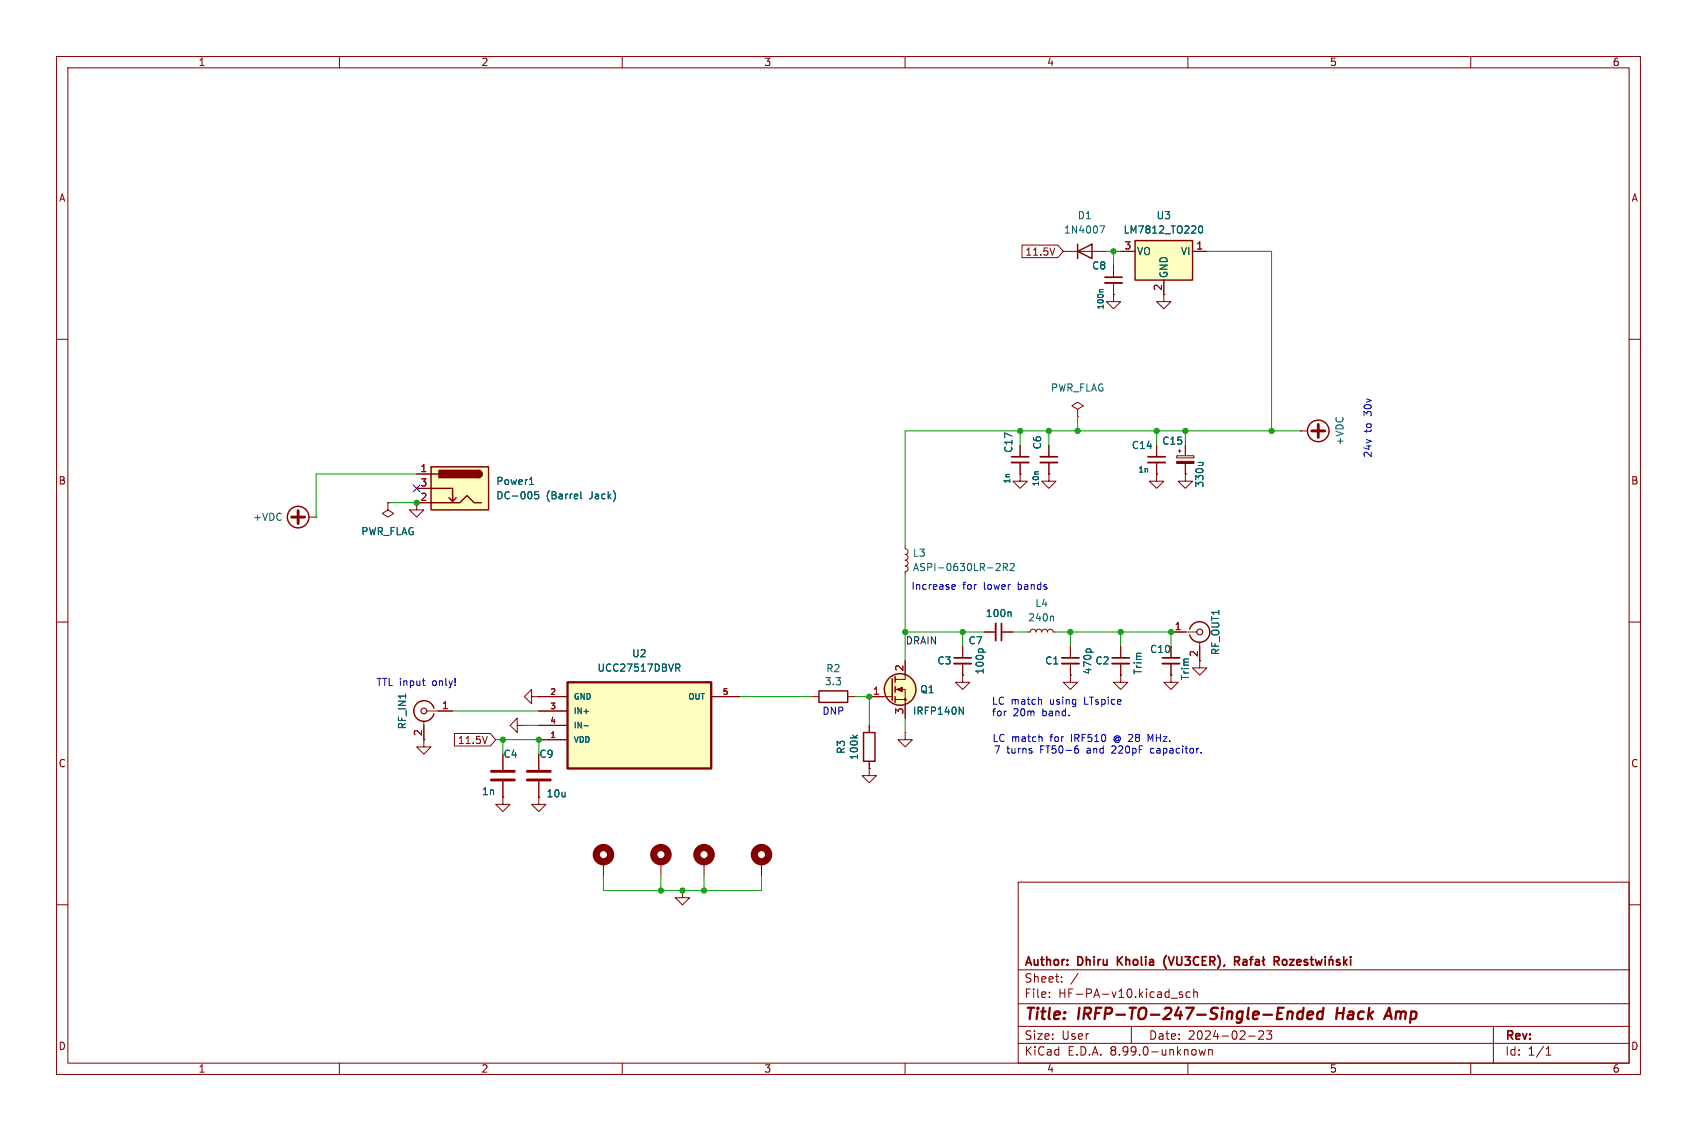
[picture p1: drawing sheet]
<svg xmlns="http://www.w3.org/2000/svg" width="300mm" height="200mm" viewBox="0 0 300 200" stroke-linecap="round" stroke-linejoin="round" font-family="sans-serif">
<g fill="none" stroke="#840000" stroke-width=".18">
<path d="M10 10h280v180h-280zM12 12h276v176h-276zM60 10v2M110 10v2M160 10v2M210 10v2M260 10v2M10 60h2M288 60h2M180.3 83.8v1.3h1.3l-1.3 1.3-1.2-1.3h1.2M180.3 83.8h.1M10 110h2"/>
<path d="M212.1 116.8v1.3h-1.3l1.3 1.3 1.3-1.3h-1.3M288 110h2M88.9 133.4v2.7M88.9 138.2v2.8M143.5 123.2h1.3M149.9 123.2h1.2M153.7 135.9v1.3h1.2l-1.2 1.2-1.3-1.2h1.3M153.7 135.9h.1M153.7 128.3v1.2M153.7 134.6v1.3M88.9 141v1.2h1.3l-1.3 1.3-1.3-1.3h1.3M88.9 141h.1"/>
<path d="M116.8 152.4v2.5M180 156h108v32h-108zM10 160h2M180 177.5h108M180 171.5h108M185.5 176.2v.2M185.5 175.5v.1M187.7 173.5v.2M187.7 172.8v.1M190.6 172.1l-1.3 1.9M207 176.5h1.2M209 175.5l-.3-.1-.2 .2v.2l.5 .2v.3h-.5"/>
<path d="M210.4 175.5l-.4-.1-.3 .3v.4l.1 .2h.6M211 175.5l.2-.1 .4 .1 .1 .9M211 174.9v1.5M288 160h2M60 188v2M110 188v2M160 188v2M180 184.5h108M180 181.5h108M200 181.5v3M210 188v2M212 185.6l.2 1 .3-.7 .3 .7 .3-1"/>
<path d="M213.7 185.6v1M213.7 185.7l.2-.1 .3 .1 .1 .9M220.7 183.2h1.2M223.3 182.4v.5l-.8 .9h.9M224.8 182.3l-.5 .6 .4 .1v.6l-.2 .2h-.4l-.2-.2M260 188v2M264 181.5v6.5M273.3 186.6h.9M273.3 185.5l.4-.4v1.5"/>
</g>
<path d="M227.7 179.1a.49 .49 0 0 1 .8 .1l-.1 1M227.7 178.9l-.2 1.3M230.4 179a.66 .66 0 0 0-1 .3l-.1 .5 .2 .3 .1 .1 .6-.1M230.5 178.2l-.3 2M231.1 179.5l1-.2v-.3l-.2-.1-.6 .1-.2 .9 .2 .3 .6-.1M233.9 179a.66 .66 0 0 0-1 .3l-.1 .5 .2 .3 .2 .1 .5-.1M234 178.2l-.3 2M236.5 178.2l-.3 2M244.9 179.6h1M244.7 180.2l.9-2 .4 2" fill="none" stroke="#840000" stroke-width=".4"/>
<g fill="none" stroke="#840000" stroke-width=".3">
<path d="M197.6 169.2v1.5M198.4 169.2l-.8 .8M206.2 169a1.72 1.72 0 0 0 0 2.2M218.3 170l.7-.1 .1-.2v-.4l-.3-.1h-.5v1.5M218.6 170l.5 .7M219.8 169.8h.5l.1 .9M220.4 170l-.5 .1a.29 .29 0 0 0-.2 .3 .29 .29 0 0 0 .2 .3l.5-.1M220.9 169.7h.6M221.5 169.2l-.4 .2v1.3M222 169.8h.6v.9M222.6 170l-.5 .1a.29 .29 0 0 0-.2 .3 .29 .29 0 0 0 .2 .3l.5-.1M223.3 169.2v1.3l.3 .2"/>
<path d="M223.6 169.7l-.5 .3M225.3 170l.7-.1 .1-.2v-.4l-.3-.1h-.5v1.5M225.6 170l.5 .7M226.8 169.8l.2-.1 .4 .1 .1 .6-.2 .2-.3 .1-.2-.2zM228 169.7h.8l-.8 1h.8M229.3 170.2l.7-.2-.1-.2-.4-.1-.2 .2v.7h.6M231.1 169.8l-.3-.1-.2 .2v.2l.5 .1v.4h-.5M231.6 169.7h.6M231.8 169.2v1.3l.4 .2M232.6 169.7l.2 1 .3-.7 .3 .7 .3-1M234.3 169.2v.1M234.3 169.7v1"/>
<path d="M235 169.8l.2-.1 .4 .1v.9M235 169.7v1M235.4 169.1l-.2 .2M236.8 169.8l-.3-.1-.2 .2v.2l.5 .1v.4h-.5M237.6 169.2v1.5M237.7 170.1l.4 .6M238.1 169.7l-.5 .5M238.8 169.2v.1M238.8 169.7v1"/>
</g>
<path d="M86.9 137.9h4M86.9 136.4h4" fill="none" stroke="#840000" stroke-width=".51"/>
<path d="M144.8 122.2h5.1v2h-5.1zM152.7 129.5h2v5.1h-2z" fill="none" stroke="#840000" stroke-width=".25"/>
<path d="M150.7 130l.5 .5M151.6 130l-.5 .4" fill="none" stroke="#006464" stroke-width=".18"/>
<circle cx="116.8" cy="151.1" r="1.27" fill="none" stroke="#840000" stroke-width="1.3"/>
<path d="M100.3 120.7h25.4v15.2h-25.4z" fill="#ffffc2"/>
<path d="M100.3 120.7h25.4v15.2h-25.4z" fill="none" stroke="#840000" stroke-width=".41"/>
<g fill="none" stroke="#840000" stroke-width=".18">
<path d="M185.4 78.7v2.1M160 99.1l.3 .1 .2 .2-.1 .5-.4 .2 .4 .1 .1 .4-.1 .3-.4 .2v.5M160 97l.3 .1 .2 .3-.1 .4-.4 .2 .4 .2 .1 .4-.1 .3-.4 .2M160 96.5v.5M185.4 83.8v1.3h1.3l-1.3 1.3-1.3-1.3h1.3M185.4 83.8h.1M185.4 81.8v2M189.2 119.4v1.3h-1.2l1.2 1.2 1.3-1.2h-1.3M189.2 119.4h.1M198.1 119.4v1.3h-1.3l1.3 1.2 1.3-1.2h-1.3M198.1 119.4h.1M207 119.4v1.3h-1.3l1.3 1.2 1.3-1.2h-1.3"/>
<path d="M207 119.4h.1M95.2 130.8h5.1M95.2 123.2h5.1M95.2 125.7h5.1M95.2 128.3h5.1M125.7 123.2h5.1M106.7 152.4v2.5"/>
</g>
<path d="M176.3 99.6l.4 .1 .1 .3-.8 .9h.8M178.6 99.8l.5-.2 .2 .4-.8 .9h.8M119.5 117.4h.5l.2 .3-.1 .3-.6 .1M119.8 118.1l.4 .6M177.4 100.3l.6-.1 .1-.1-.1-.3-.6-.2v1.3M177.7 100.3l.4 .6M103.2 128.3h.8" fill="none" stroke="#006464" stroke-width=".18"/>
<circle cx="106.7" cy="151.1" r="1.27" fill="none" stroke="#840000" stroke-width="1.3"/>
<path d="M183.9 81.8h3" fill="none" stroke="#840000" stroke-width=".33"/>
<path d="M183.9 80.8h3" fill="none" stroke="#840000" stroke-width=".3"/>
<path d="M76.2 82.6h10.2v7.6h-10.2z" fill="#ffffc2"/>
<g fill="none" stroke="#840000" stroke-width=".25">
<path d="M76.2 82.6h10.2v7.6h-10.2zM76.2 86.4h3.8v2.2l.6-.6M76.2 88.9h5.1l1.2-1.3 1.3 1.3h1.3M76.2 83.8h1.3M79.4 88l.6 .6M84.6 83.2a.64 .64 0 0 1 .6 .6 .64 .64 0 0 1-.6 .7M158.2 119.6v1.1M210.3 111.3a1.82 1.82 0 0 1 2.8-1 1.82 1.82 0 0 1 0 3 1.82 1.82 0 0 1-2.8-1M157.7 120v3.8M158.2 121.4v1M158.2 123.2v1"/>
<circle cx="159.1" cy="121.9" r="2.79"/>
</g>
<g fill="#840000" stroke="#840000" stroke-width=".25">
<path d="M84.6 83.2a.64 .64 0 0 1 .6 .6 .64 .64 0 0 1-.6 .7z"/>
<path d="M77.6 83.2h7v1.3h-7z"/>
</g>
<g fill="none" stroke="#840000" stroke-width=".18">
<path d="M196.8 52.1v1.2h1.3l-1.3 1.3-1.2-1.3h1.2M196.8 52.1h.1M205.7 52.1v1.2h1.3l-1.3 1.3-1.2-1.3h1.2M180.3 78.7v2.1M190.5 72.4l1-.6-1-.7-1 .7 1 .6v1.3M190.5 73.7h.1M204.5 78.7v2.1M208.3 79.8h.5M208.5 79.5v.5M209.5 78.7v1.9M73.7 83.8h2.5M73.7 86.4h2.5"/>
<path d="M76.2 88.9h-2.5v1.3h1.2l-1.2 1.2-1.3-1.2h1.3M180.3 81.8v2M204.5 83.8v1.3h1.2l-1.2 1.3-1.3-1.3h1.3M204.5 83.8h.1M204.5 81.8v2M208 80.6h3.1v.4h-3.1zM209.5 83.8v1.3h1.3l-1.3 1.3-1.2-1.3h1.2M209.5 83.8h.1M209.5 82v1.8M160 116.8v3.3h-1.8M170.2 119.4v1.3h-1.3l1.3 1.2 1.2-1.2h-1.2M170.2 119.4h.1"/>
<path d="M170.2 114.3v2M170.2 117.3v2.1M174 111.8h2M177 111.8h2.1M181.6 111.8h.5l.2-.4 .3-.1 .4 .1 .1 .4 .2-.4 .3-.1 .4 .1 .1 .4 .2-.4 .4-.1 .3 .1 .2 .4 .1-.4 .4-.1 .3 .1 .2 .4h.5M189.2 114.3v2M189.2 117.3v2.1M198.1 114.3v2M198.1 117.3v2.1M207 111.8h4.6M207 114.3v2M207 117.3v2.1"/>
<path d="M212.1 113.5v3.3M94 123.2v-1.3l-1.3 1.3 1.3 1.3v-1.3h1.2M95.2 123.2h.1M153.7 123.2h4M158.2 121.9h1.8v5.1M158.2 123.7h1.8M160 129.5v1.3h1.3l-1.3 1.3-1.3-1.3h1.3M160 129.5h.1M134.6 152.4v2.5"/>
</g>
<path d="M93.6 85.7h.7M93.8 84.6l.2-.2v1.3M95.2 86.9h-.6l-.1 .6 .2-.1 .4 .1 .1 .2v.4l-.2 .1-.5-.1M102.7 86.9v1.1l.2 .2M211.8 81.8h.9M212.5 81.8l.2 .2M173.1 114.8l-.1 .2M173.7 114.8l.1 .2M178.6 108.2l.1 .2v.6M186.1 109l.1 .1v.7M192 115l.3-.3h.3l.3 .3M169.6 125l.7 1.3v-1.3" fill="none" stroke="#006464" stroke-width=".18"/>
<path d="M178.8 81.8h3.1M202.9 81.8h3.1M168.7 117.3h3M176 110.2v3.1M187.7 117.3h3.1M196.6 117.3h3M205.5 117.3h3" fill="none" stroke="#840000" stroke-width=".33"/>
<path d="M178.8 80.8h3.1M202.9 80.8h3.1M168.7 116.3h3M177 110.2v3.1M187.7 116.3h3.1M196.6 116.3h3M205.5 116.3h3" fill="none" stroke="#840000" stroke-width=".3"/>
<circle cx="212.1" cy="111.8" r=".51" fill="none" stroke="#840000" stroke-width=".2"/>
<circle cx="159.1" cy="121.9" r="2.79" fill="#ffffc2" stroke="#ffffc2" stroke-width=".18"/>
<g fill="#840000" stroke="#840000" stroke-width=".18">
<path d="M158.5 121.9l1-.4v.8z"/>
<path d="M208 81.6h3.1v.4h-3.1z"/>
<circle cx="160" cy="123.7" r=".18"/>
</g>
<circle cx="134.6" cy="151.1" r="1.27" fill="none" stroke="#840000" stroke-width="1.3"/>
<path d="M200.7 42.5h10.1v7h-10.1z" fill="#ffffc2"/>
<g fill="none" stroke="#840000" stroke-width=".25">
<path d="M190.5 44.5l2.5-1.3v2.5zM190.5 43.2v2.5M200.7 42.5h10.1v7h-10.1zM76.7 125.2a1.81 1.81 0 0 0-2.8-.9 1.81 1.81 0 0 0 0 2.9 1.81 1.81 0 0 0 2.8-1"/>
<circle cx="233" cy="76.2" r="1.9"/>
<circle cx="52.7" cy="91.4" r="1.9"/>
</g>
<g fill="none" stroke="#840000" stroke-width=".18">
<path d="M180.7 43.3h6.3l1 1.2-1 1.1h-6.3zM186.5 43.9l-.5 1.2M188 44.5h7.6M196.8 52.1h.1M196.8 47v2M196.8 50v2.1M198.1 44.5h2.6M205.7 49.5v2.6M210.8 44.5h2.6M180.3 78.7v2.1M185.4 78.7v2.1M204.5 78.7v2.1"/>
<path d="M209.5 78.7v1.9M229.9 76.2h.1M229.9 76.2h1.2M54.6 91.4h1.3M55.9 91.4h.1M68.6 88.9v1.3l1 .6-1 .6-1-.6 1-.6M68.6 88.9h.1M73.7 83.8h2.5M73.7 88.9h2.5M73.7 86.4h2.5M180.3 83.8h.1M180.3 81.8v2"/>
<path d="M185.4 83.8h.1M185.4 81.8v2M204.5 83.8h.1M204.5 81.8v2M209.5 83.8h.1M209.5 82v1.8M160 116.8v2.6M170.2 119.4h.1M170.2 114.3v2M170.2 117.3v2.1M174 111.8h2M177 111.8h2.1"/>
<path d="M189.2 119.4h.1M189.2 114.3v2M189.2 117.3v2.1M198.1 119.4h.1M198.1 114.3v2M198.1 117.3v2.1M207 119.4h.1M207 111.8h2.5M207 114.3v2M207 117.3v2.1M212.1 114.3v2.5M74.9 127.5v4.6h1.3l-1.3 1.3-1.2-1.3h1.2"/>
<path d="M75.4 125.7h4.6M80.3 129.7h6.4l.9 1.1-.9 1.1h-6.4zM86.1 130.2l-.4 1.3M88.9 133.4v2.7M88.9 138.2v2.8M91.4 128.3v-1.3l-1.2 1.3 1.2 1.2v-1.2h1.3M92.7 128.3h.1M95.2 123.2h.1M95.2 125.7h5.1M95.2 133.4v2.7M95.2 138.2v2.8M95.2 130.8h5.1"/>
<path d="M95.2 123.2h5.1M95.2 128.3h5.1M125.7 123.2h5.1M153.7 135.9h.1M153.7 128.3v1.2M153.7 134.6v1.3M153.7 123.2h2.5M160 124.5v2.5M88.9 141h.1M95.2 141v1.2h1.3l-1.3 1.3-1.2-1.3h1.2M95.2 141h.1M120.6 157.5v1.3h1.3l-1.3 1.2-1.2-1.2h1.2"/>
<path d="M120.6 157.5h.1M124.5 152.4v2.5"/>
</g>
<g fill="none" stroke="#006464" stroke-width=".18">
<path d="M194.4 39.9h.9l-.6 1.3M195 51.2h-.5l-.1 .3M212.1 40l.1-.1a.68 .68 0 0 1 .4 .7 .68 .68 0 0 1-.4 .6 .84 .84 0 0 1-.1-1.2zM93.6 85.7h.7M93.8 84.6l.2-.2v1.3M95.2 86.9h-.6l-.1 .6 .2-.1 .4 .1 .1 .2v.4l-.2 .1-.5-.1M102.7 86.9v1.1l.2 .2M211.8 81.8h.9M212.5 81.8l.2 .2M119.5 117.4h.5l.2 .3-.1 .3-.6 .1M119.8 118.1l.4 .6M173.1 114.8l-.1 .2"/>
<path d="M173.7 114.8l.1 .2M178.6 108.2l.1 .2v.6M192 115l.3-.3h.3l.3 .3M103.2 128.3h.8M150.7 130l.5 .5M151.6 130l-.5 .4M169.6 125l.7 1.3v-1.3"/>
</g>
<path d="M195.3 50h3.1" fill="none" stroke="#840000" stroke-width=".33"/>
<path d="M195.3 49h3.1" fill="none" stroke="#840000" stroke-width=".3"/>
<path d="M231.9 76.2h2.3M233 75.1v2.2M51.6 91.4h2.2M52.7 90.3v2.3M93.2 137.9h4.1M93.2 136.4h4.1" fill="none" stroke="#840000" stroke-width=".51"/>
<circle cx="74.9" cy="125.7" r=".51" fill="none" stroke="#840000" stroke-width=".2"/>
<circle cx="124.5" cy="151.1" r="1.27" fill="none" stroke="#840000" stroke-width="1.3"/>
<g fill="none" stroke="#0000c2" stroke-width=".18">
<path d="M168.3 104.2h.5M168.3 103.4h.4l.2 .3-.6 .1M74.7 120.4h.4M74.9 121.2h.2M176.7 131.9l-.5 1.3M178 132.3h.5M178.4 133.2h.1M183.9 123.7l.2 .2v.6M184 132.5h.4M184 130.3l.2 .2v.6M184.6 131.9h-.6v1.3M192.2 132.4h.5v.8"/>
<path d="M192.7 132.6l-.4 .1-.2 .2 .2 .3 .4-.1M197.1 130.3a.58 .58 0 0 0 0 .8M197.2 132v.5l-.7 .7h.8M203.4 130.8l-.4-.9v1.2M203.6 132.3l.4 .1M204 133.1l-.4 .1M204.9 132.3l-.4 .1M205 132.7h-.3l-.2 .2v.2l.5 .1"/>
</g>
<g fill="none" stroke="#009600" stroke-width=".18">
<path d="M195.6 44.5h2.5M196.8 44.5v2.5M213.4 44.5h11.4v31.7M180.3 76.2v2.5M185.4 76.2v2.5M190.5 73.7v2.5M204.5 76.2v2.5M209.5 76.2v2.5M229.9 76.2h-69.9v20.3M68.6 88.9h5.1M73.7 83.8h-17.8v7.6M160 101.6v15.2"/>
<path d="M160 111.8h14M170.2 111.8v2.5M179.1 111.8h2.5M186.7 111.8h20.3v2.5M189.2 111.8v2.5M198.1 111.8v2.5M80 125.7h15.2M87.6 130.8h7.6v2.6M88.9 130.8v2.6M92.7 128.3h2.5M130.8 123.2h12.7M151.1 123.2h2.6v5.1"/>
<path d="M160 127v2.5M106.7 154.9v2.6h27.9v-2.6M116.8 154.9v2.6M124.5 154.9v2.6"/>
</g>
<path d="M73.1 85.8l1.2 1.2M74.3 85.8l-1.2 1.2" fill="none" stroke="#000084" stroke-width=".18"/>
<g fill="#009600" stroke="#009600" stroke-width=".18">
<circle cx="204.5" cy="76.2" r=".46"/>
<circle cx="190.5" cy="76.2" r=".46"/>
<circle cx="209.5" cy="76.2" r=".46"/>
<circle cx="196.8" cy="44.5" r=".46"/>
<circle cx="224.8" cy="76.2" r=".46"/>
<circle cx="116.8" cy="157.5" r=".46"/>
<circle cx="124.5" cy="157.5" r=".46"/>
<circle cx="120.6" cy="157.5" r=".46"/>
<circle cx="153.7" cy="123.2" r=".46"/>
<circle cx="189.2" cy="111.8" r=".46"/>
<circle cx="160" cy="111.8" r=".46"/>
<circle cx="170.2" cy="111.8" r=".46"/>
<circle cx="207" cy="111.8" r=".46"/>
<circle cx="198.1" cy="111.8" r=".46"/>
<circle cx="185.4" cy="76.2" r=".46"/>
<circle cx="180.3" cy="76.2" r=".46"/>
<circle cx="88.9" cy="130.8" r=".46"/>
<circle cx="95.2" cy="130.8" r=".46"/>
<circle cx="73.7" cy="88.9" r=".46"/>
</g>
<g font-size="2.8" fill="#840000">
<text x="181" y="180.9">Title:</text>
<text x="190.7" y="180.9">IRFP-TO-247-Single-Ended</text>
<text x="237.1" y="180.9">Hack</text>
<text x="246.6" y="180.9">Amp</text>
</g>
<g font-size="2.1" fill="#840000">
<text x="181" y="174">Sheet:</text>
<text x="181" y="171.2">Author:</text>
<text x="190.6" y="171.2">Dhiru</text>
<text x="198.2" y="171.2">Kholia</text>
<text x="207" y="171.2">(VU3CER),</text>
<text x="181" y="176.7">File:</text>
<text x="187.1" y="176.7">HF-PA-v10.kicad_sch</text>
<text x="181" y="184.1">Size:</text>
<text x="187.7" y="184.1">User</text>
<text x="203" y="184.1">Date:</text>
<text x="210" y="184.1">2024-02-23</text>
<text x="266" y="184.3">Rev:</text>
<text x="181" y="186.9">KiCad</text>
<text x="188.7" y="186.9">E.D.A.</text>
<text x="196.3" y="186.9">8.99.0-unknown</text>
<text x="266" y="186.9">Id:</text>
<text x="270.1" y="186.9">1/1</text>
</g>
<g font-size="1.8" fill="#840000">
<text x="35" y="11.9">1</text>
<text x="85" y="11.9">2</text>
<text x="135" y="11.9">3</text>
<text x="185" y="11.9">4</text>
<text x="235" y="11.9">5</text>
<text x="285" y="11.9">6</text>
<text x="10.3" y="35.9">A</text>
<text x="288.3" y="35.9">A</text>
<text x="181.2" y="45.4">11.5V</text>
<text x="10.3" y="85.9">B</text>
<text x="288.2" y="85.9">B</text>
<text x="80.8" y="131.8">11.5V</text>
<text x="10.3" y="135.9">C</text>
<text x="288.2" y="135.9">C</text>
<text x="10.3" y="185.9">D</text>
<text x="288.2" y="185.9">D</text>
<text x="35" y="189.9">1</text>
<text x="85" y="189.9">2</text>
<text x="135" y="189.9">3</text>
<text x="185" y="189.9">4</text>
<text x="235" y="189.9">5</text>
<text x="285" y="189.9">6</text>
</g>
<g font-size="1.8" fill="#006464">
<text x="188" y="41.5">1N4007</text>
<text x="190.4" y="39">D1</text>
<text x="198.5" y="41.5">LM7812_TO220</text>
<text x="204.4" y="39">U3</text>
<text x="193" y="47.9">C8</text>
<text x="200.9" y="45.3">VO</text>
<text x="208.7" y="45.3">VI</text>
<text x="206.6" y="49.3" transform="rotate(-90 206.6 49.3)">GND</text>
<text x="185.7" y="69.4">PWR_FLAG</text>
<text x="179.2" y="80.2" transform="rotate(-90 179.2 80.2)">C17</text>
<text x="184.3" y="79.6" transform="rotate(-90 184.3 79.6)">C6</text>
<text x="200" y="79.6">C14</text>
<text x="205.4" y="78.8">C15</text>
<text x="237.7" y="78.9" transform="rotate(-90 237.7 78.9)">+VDC</text>
<text x="87.6" y="86">Power1</text>
<text x="87.6" y="88.5">DC-005</text>
<text x="96.6" y="88.5">(Barrel</text>
<text x="104.3" y="88.5">Jack)</text>
<text x="213" y="86.4" transform="rotate(-90 213 86.4)">330u</text>
<text x="44.6" y="92.3">+VDC</text>
<text x="63.8" y="94.8">PWR_FLAG</text>
<text x="161.3" y="98.7">L3</text>
<text x="161.3" y="101.2">ASPI-0630LR-2R2</text>
<text x="182.9" y="107.5">L4</text>
<text x="174.2" y="109.3">100n</text>
<text x="181.7" y="110.1">240n</text>
<text x="105.5" y="119">UCC27517DBVR</text>
<text x="111.7" y="116.4">U2</text>
<text x="146" y="119.1">R2</text>
<text x="165.6" y="117.7">C3</text>
<text x="171.1" y="114.1">C7</text>
<text x="174.1" y="119.4" transform="rotate(-90 174.1 119.4)">100p</text>
<text x="184.7" y="117.7">C1</text>
<text x="193.1" y="119.4" transform="rotate(-90 193.1 119.4)">470p</text>
<text x="193.6" y="117.7">C2</text>
<text x="202" y="119.4" transform="rotate(-90 202 119.4)">Trim</text>
<text x="203.2" y="115.7">C10</text>
<text x="215.7" y="115.9" transform="rotate(-90 215.7 115.9)">RF_OUT1</text>
<text x="145.7" y="121.4">3.3</text>
<text x="162.6" y="122.8">Q1</text>
<text x="210.4" y="120.4" transform="rotate(-90 210.4 120.4)">Trim</text>
<text x="72" y="129.1" transform="rotate(-90 72 129.1)">RF_IN1</text>
<text x="161.3" y="126.6">IRFP140N</text>
<text x="88.9" y="134.2">C4</text>
<text x="95.3" y="134.2">C9</text>
<text x="149.6" y="133.4" transform="rotate(-90 149.6 133.4)">R3</text>
<text x="151.9" y="134.5" transform="rotate(-90 151.9 134.5)">100k</text>
<text x="85.1" y="140.8">1n</text>
<text x="96.5" y="141.2">10u</text>
</g>
<g font-size="1.8" fill="#a90000">
<text x="198.7" y="44.2">3</text>
<text x="211.4" y="44.2">1</text>
<text x="205.5" y="51.5" transform="rotate(-90 205.5 51.5)">2</text>
<text x="74.2" y="83.6">1</text>
<text x="74.2" y="88.6">2</text>
<text x="74.2" y="86.1">3</text>
<text x="207.6" y="111.5">1</text>
<text x="159.8" y="118.8" transform="rotate(-90 159.8 118.8)">2</text>
<text x="211.8" y="116.3" transform="rotate(-90 211.8 116.3)">2</text>
<text x="78" y="125.5">1</text>
<text x="154.2" y="122.9">1</text>
<text x="74.7" y="130.2" transform="rotate(-90 74.7 130.2)">2</text>
<text x="159.8" y="126.4" transform="rotate(-90 159.8 126.4)">3</text>
</g>
<g font-size="1.8" fill="#0000c2">
<text x="242.6" y="76.5" transform="rotate(-90 242.6 76.5)">to</text>
<text x="242.6" y="73.4" transform="rotate(-90 242.6 73.4)">30v</text>
<text x="242.6" y="81" transform="rotate(-90 242.6 81)">24v</text>
<text x="161" y="104.5">Increase</text>
<text x="170.2" y="104.5">for</text>
<text x="174" y="104.5">lower</text>
<text x="180.2" y="104.5">bands</text>
<text x="66.5" y="121.5">TTL input</text>
<text x="76.5" y="121.5">only!</text>
<text x="175.3" y="124.7">LC match</text>
<text x="185.7" y="124.7">using</text>
<text x="192" y="124.7">LTspice</text>
<text x="145.3" y="126.6">DNP</text>
<text x="175.3" y="126.8">for</text>
<text x="175.3" y="131.4">LC match</text>
<text x="179.1" y="126.8">20m</text>
<text x="184.4" y="126.8">band.</text>
<text x="185.8" y="131.4">for</text>
<text x="189.6" y="131.4">IRF510</text>
<text x="197.4" y="131.4">@ 28</text>
<text x="203.8" y="131.4">MHz.</text>
<text x="176.8" y="133.5">7</text>
<text x="179.2" y="133.5">turns</text>
<text x="185.2" y="133.5">FT50-6</text>
<text x="193.6" y="133.5">and</text>
<text x="198.2" y="133.5">220pF</text>
<text x="205.3" y="133.5">capacitor.</text>
</g>
<text font-size="1.8" fill="#0f0f0f" x="160" y="114">DRAIN</text>
<g font-size="1.4" fill="#006464">
<text x="195.3" y="54.8" transform="rotate(-90 195.3 54.8)">100n</text>
<text x="201.1" y="83.8">1n</text>
<text x="178.8" y="85.6" transform="rotate(-90 178.8 85.6)">1n</text>
<text x="183.9" y="86.1" transform="rotate(-90 183.9 86.1)">10n</text>
<text x="101.3" y="123.9">GND</text>
<text x="121.6" y="123.9">OUT</text>
<text x="101.3" y="131.5">VDD</text>
<text x="101.3" y="126.5">IN+</text>
<text x="101.3" y="129">IN-</text>
</g>
<g font-size="1.4" fill="#a90000">
<text x="97.2" y="122.9">2</text>
<text x="97.2" y="125.5">3</text>
<text x="127.7" y="122.9">5</text>
<text x="97.2" y="130.6">1</text>
<text x="97.2" y="128">4</text>
</g>
</svg>
